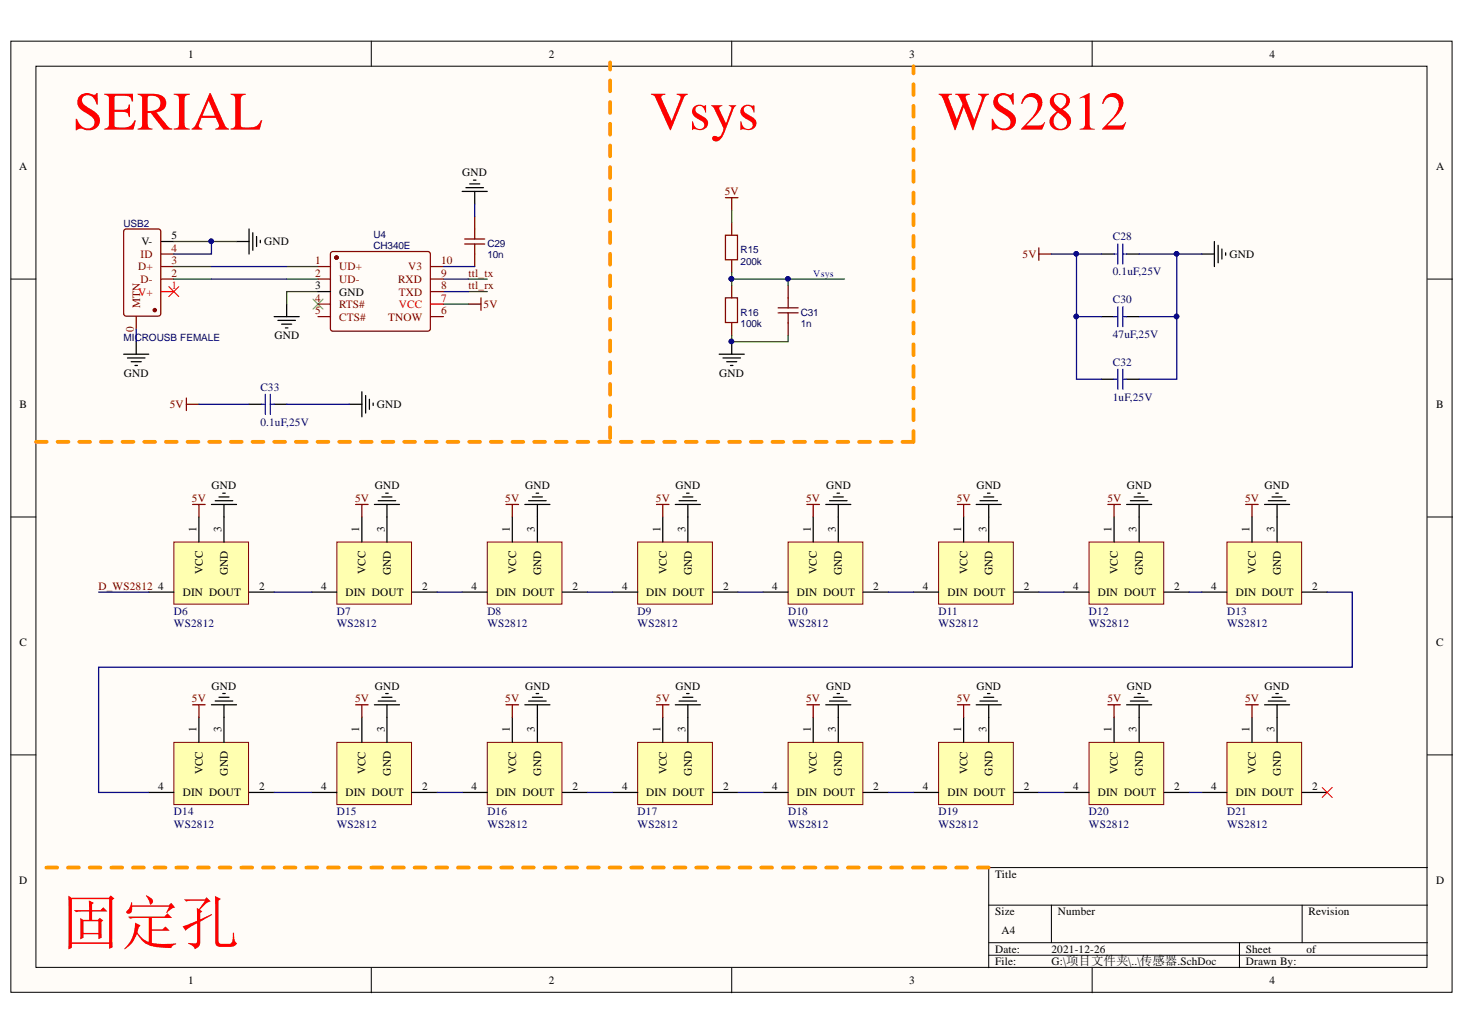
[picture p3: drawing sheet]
<svg xmlns="http://www.w3.org/2000/svg" width="297mm" height="210mm" viewBox="0 0 297 210" stroke-linecap="round" stroke-linejoin="round" font-family="sans-serif">
<g fill="#fffcf8" stroke="#000" stroke-width=".2">
<path d="M2.2 8.3h292.2v192.9h-292.2z"/>
<path d="M7.3 13.4h282v182.8h-282z"/>
</g>
<g fill="none" stroke="#000" stroke-width=".2">
<path d="M75.3 8.3v5.1M148.4 8.3v5.1M221.4 8.3v5.1M2.2 56.6h5.1M289.4 56.6h5.1M2.2 104.8h5.1M289.4 104.8h5.1M2.2 153.1h5.1M289.4 153.1h5.1M289.4 176h-88.9v20.3M75.3 196.3v5M148.4 196.3v5"/>
<path d="M200.5 183.6h88.9M200.5 191.2h88.9M200.5 193.7h88.9M213.2 183.6v7.6M221.4 196.3v5M251.3 191.2v5.1M264 183.6v7.6"/>
</g>
<g fill="none" stroke="#000" stroke-width=".25">
<path d="M93.7 38.8h5.1M94.5 38.1h3.5M95.2 37.3h2.1M96 36.5h.5M96.3 38.8v2.6M32.7 49h2.5M48 49h2.5M50.5 46.4v5.1M51.3 47.2v3.6M52 48v2M52.8 48.7v.5M223.3 51.5h2.6"/>
<path d="M228.4 51.5h2.6M243.7 51.5h2.5M246.2 49v5.1M247 49.7v3.6M247.7 50.5v2M248.5 51.3v.5M25.1 71.8h5.1M25.8 72.6h3.6M26.6 73.4h2M27.4 74.1h.5M27.6 69.3v2.5M55.6 64.2h5.1"/>
<path d="M56.3 65h3.6M57.1 65.7h2M57.9 66.5h.5M58.1 61.7v2.5M73.4 79.5v5M145.8 71.8h5.1M146.6 72.6h3.5M147.3 73.4h2.1M148.1 74.1h.5M148.4 69.3v2.5M223.3 64.2h2.6M228.4 64.2h2.6"/>
<path d="M50.5 82h2.5M55.6 82h2.5M70.8 82h2.6M74.1 80.2v3.6M74.9 81v2M75.7 81.7v.5"/>
</g>
<path d="M63.5 60.7l2 2M65.5 60.7l-2 2" fill="none" stroke="#3c3" stroke-width=".2"/>
<g fill="none" stroke="#800" stroke-width=".25">
<path d="M25.1 46.7l.5-.3h6.5l.4 .3 .1 16.9-.3 .4-6.7 .1-.5-.2zM32.7 56.6h2.5M32.7 54.1h2.5M32.7 51.5h2.5M94.2 49.5h4.1M94.2 48.5h4.1M96.3 43.9v4.6M96.3 49.5v4.6M147.1 47.7h2.4v5h-2.4zM148.4 45.2v2.5M148.4 52.8v2.5M148.4 57.9v2.5"/>
<path d="M159.8 57.9v4.5M27.6 64.2v2.6M147.1 60.4h2.4v5h-2.4zM148.4 65.5v2.5M157.8 63.5h4M157.8 62.4h4M159.8 63.5v4.5"/>
</g>
<circle cx="31.4" cy="62.9" r=".33" fill="#800" stroke="#800" stroke-width=".25"/>
<path d="M32.7 59.1h2.5" fill="none" stroke="#f00" stroke-width=".25"/>
<path d="M34.2 58.1l2.1 2.1M36.3 58.1l-2.1 2.1" fill="none" stroke="#f00" stroke-width=".2"/>
<circle cx="148.3" cy="69.2" r=".46" fill="#000080" stroke="#000080" stroke-width=".2"/>
<path d="M147.1 40.1h2.5M148.4 40.1v2.5M210.6 50.2v2.6M210.6 51.5h2.6M95 61.7h2.5M97.5 60.4v2.5M37.8 80.7v2.6M37.8 82h2.5" fill="none" stroke="#800000" stroke-width=".25"/>
<path d="M225.9 51.5h.8M226.7 49.5v4.1M227.7 49.5v4.1M227.7 51.5h.7M53.8 80v4M54.8 80v4M225.9 64.2h.8M226.7 62.2v4M227.7 62.2v4M227.7 64.2h.7M53 82h.8M54.8 82h.8" fill="none" stroke="#00f" stroke-width=".25"/>
<path d="M35.2 109.9h15.2v12.6h-15.2z" fill="#ffffb0" stroke="#800000" stroke-width=".2"/>
<path d="M40.3 104.8v5.1M45.4 104.8v5.1M30.2 120.1h5M50.5 120.1h5.1" fill="none" stroke="#000" stroke-width=".25"/>
<path d="M68.3 109.9h15.1v12.6h-15.1z" fill="#ffffb0" stroke="#800000" stroke-width=".2"/>
<g fill="none" stroke="#000" stroke-width=".25">
<path d="M42.9 102.3h5.1M43.6 101.5h3.6M44.4 100.8h2M45.2 100h.5M45.4 102.3v2.5M73.4 104.8v5.1M75.9 102.3h5.1M76.7 101.5h3.5M77.4 100.8h2.1M78.2 100h.5M78.5 102.3v7.6M63.2 120.1h5.1"/>
<path d="M83.5 120.1h5.1"/>
</g>
<path d="M39.1 102.3h2.5M40.3 102.3v2.5M72.1 102.3h2.5M73.4 102.3v2.5" fill="none" stroke="#800000" stroke-width=".25"/>
<g fill="none" stroke="#080" stroke-width=".25">
<path d="M35.2 49h12.8M35.2 56.6h7.7M35.2 54.1h7.7M58.1 56.6h6.4M58.1 54.1h6.4M64.5 59.1h-6.4v2.6M95 59.1h3.8M95 56.6h3.8M148.4 56.6h22.8M148.4 42.6v2.6M148.4 55.3v2.6M159.8 56.6v1.3"/>
<path d="M89.9 61.7h5.1M148.4 68v1.3h11.4v-1.3"/>
</g>
<g fill="#000080" stroke="#000080" stroke-width=".2">
<circle cx="42.8" cy="48.9" r=".46"/>
<circle cx="148.3" cy="69.2" r=".46"/>
<circle cx="148.3" cy="56.5" r=".46"/>
<circle cx="159.7" cy="56.5" r=".46"/>
<circle cx="218.2" cy="51.5" r=".46"/>
<circle cx="238.5" cy="51.5" r=".46"/>
<circle cx="218.2" cy="64.2" r=".46"/>
<circle cx="238.5" cy="64.2" r=".46"/>
</g>
<g fill="none" stroke="#000080" stroke-width=".25">
<path d="M42.9 54.1h15.2M42.9 56.6h15.2M89.9 56.6h5.1M89.9 59.1h5.1M96.3 41.4v2.5M213.2 51.5h10.1M218.3 51.5v12.7h5M231 51.5h12.7M238.6 51.5v12.7h-7.6M40.3 82h10.2M58.1 82h12.7M20 120.1h10.2"/>
<path d="M55.6 120.1h7.6"/>
</g>
<path d="M98.8 109.9h15.1v12.6h-15.1z" fill="#ffffb0" stroke="#800000" stroke-width=".2"/>
<path d="M103.9 104.8v5.1M106.4 102.3h5.1M107.2 101.5h3.5M107.9 100.8h2.1M108.7 100h.5M109 102.3v7.6M93.7 120.1h5.1M114 120.1h5.1" fill="none" stroke="#000" stroke-width=".25"/>
<path d="M102.6 102.3h2.5M103.9 102.3v2.5" fill="none" stroke="#800000" stroke-width=".25"/>
<path d="M88.6 120.1h5.1" fill="none" stroke="#000080" stroke-width=".25"/>
<path d="M129.3 109.9h15.1v12.6h-15.1z" fill="#ffffb0" stroke="#800000" stroke-width=".2"/>
<path d="M134.4 104.8v5.1M136.9 102.3h5.1M137.7 101.5h3.5M138.4 100.8h2.1M139.2 100h.5M139.5 102.3v7.6M124.2 120.1h5.1M144.5 120.1h5.1" fill="none" stroke="#000" stroke-width=".25"/>
<path d="M133.1 102.3h2.6M134.4 102.3v2.5" fill="none" stroke="#800000" stroke-width=".25"/>
<path d="M119.1 120.1h5.1" fill="none" stroke="#000080" stroke-width=".25"/>
<path d="M159.8 109.9h15.1v12.6h-15.1z" fill="#ffffb0" stroke="#800000" stroke-width=".2"/>
<path d="M164.9 104.8v5.1M167.4 102.3h5.1M168.2 101.5h3.5M168.9 100.8h2.1M169.7 100h.5M170 102.3v7.6M154.7 120.1h5.1M175.1 120.1h5" fill="none" stroke="#000" stroke-width=".25"/>
<path d="M163.6 102.3h2.6M164.9 102.3v2.5" fill="none" stroke="#800000" stroke-width=".25"/>
<path d="M149.6 120.1h5.1" fill="none" stroke="#000080" stroke-width=".25"/>
<path d="M190.3 109.9h15.2v12.6h-15.2z" fill="#ffffb0" stroke="#800000" stroke-width=".2"/>
<path d="M195.4 104.8v5.1M197.9 102.3h5.1M198.7 101.5h3.5M199.5 100.8h2M200.2 100h.5M200.5 102.3v7.6M185.2 120.1h5.1M205.6 120.1h5" fill="none" stroke="#000" stroke-width=".25"/>
<path d="M194.1 102.3h2.6M195.4 102.3v2.5" fill="none" stroke="#800000" stroke-width=".25"/>
<path d="M180.1 120.1h5.1" fill="none" stroke="#000080" stroke-width=".25"/>
<path d="M220.8 109.9h15.2v12.6h-15.2z" fill="#ffffb0" stroke="#800000" stroke-width=".2"/>
<path d="M225.9 104.8v5.1M228.4 102.3h5.1M229.2 101.5h3.6M230 100.8h2M230.7 100h.5M231 102.3v7.6M215.7 120.1h5.1M236.1 120.1h5" fill="none" stroke="#000" stroke-width=".25"/>
<path d="M224.6 102.3h2.6M225.9 102.3v2.5" fill="none" stroke="#800000" stroke-width=".25"/>
<path d="M210.6 120.1h5.1" fill="none" stroke="#000080" stroke-width=".25"/>
<path d="M248.8 109.9h15.1v12.6h-15.1z" fill="#ffffb0" stroke="#800000" stroke-width=".2"/>
<path d="M253.9 104.8v5.1M256.4 102.3h5.1M257.2 101.5h3.5M257.9 100.8h2.1M258.7 100h.5M258.9 102.3v7.6M243.7 120.1h5.1M264 120.1h5.1" fill="none" stroke="#000" stroke-width=".25"/>
<path d="M252.6 102.3h2.5M253.9 102.3v2.5" fill="none" stroke="#800000" stroke-width=".25"/>
<path d="M241.1 120.1h2.6" fill="none" stroke="#000080" stroke-width=".25"/>
<path d="M35.2 150.6h15.2v12.6h-15.2z" fill="#ffffb0" stroke="#800000" stroke-width=".2"/>
<path d="M40.3 145.5v5.1M45.4 145.5v5.1M30.2 160.7h5M50.5 160.7h5.1" fill="none" stroke="#000" stroke-width=".25"/>
<path d="M68.3 150.6h15.1v12.6h-15.1z" fill="#ffffb0" stroke="#800000" stroke-width=".2"/>
<g fill="none" stroke="#000" stroke-width=".25">
<path d="M42.9 142.9h5.1M43.6 142.2h3.6M44.4 141.4h2M45.2 140.7h.5M45.4 142.9v2.6M73.4 145.5v5.1M75.9 142.9h5.1M76.7 142.2h3.5M77.4 141.4h2.1M78.2 140.7h.5M78.5 142.9v7.7M63.2 160.7h5.1"/>
<path d="M83.5 160.7h5.1"/>
</g>
<path d="M39.1 142.9h2.5M40.3 142.9v2.6M72.1 142.9h2.5M73.4 142.9v2.6" fill="none" stroke="#800000" stroke-width=".25"/>
<path d="M55.6 160.7h7.6" fill="none" stroke="#000080" stroke-width=".25"/>
<path d="M98.8 150.6h15.1v12.6h-15.1z" fill="#ffffb0" stroke="#800000" stroke-width=".2"/>
<path d="M103.9 145.5v5.1M106.4 142.9h5.1M107.2 142.2h3.5M107.9 141.4h2.1M108.7 140.7h.5M109 142.9v7.7M93.7 160.7h5.1M114 160.7h5.1" fill="none" stroke="#000" stroke-width=".25"/>
<path d="M102.6 142.9h2.5M103.9 142.9v2.6" fill="none" stroke="#800000" stroke-width=".25"/>
<path d="M88.6 160.7h5.1" fill="none" stroke="#000080" stroke-width=".25"/>
<path d="M129.3 150.6h15.1v12.6h-15.1z" fill="#ffffb0" stroke="#800000" stroke-width=".2"/>
<path d="M134.4 145.5v5.1M136.9 142.9h5.1M137.7 142.2h3.5M138.4 141.4h2.1M139.2 140.7h.5M139.5 142.9v7.7M124.2 160.7h5.1M144.5 160.7h5.1" fill="none" stroke="#000" stroke-width=".25"/>
<path d="M133.1 142.9h2.6M134.4 142.9v2.6" fill="none" stroke="#800000" stroke-width=".25"/>
<path d="M119.1 160.7h5.1" fill="none" stroke="#000080" stroke-width=".25"/>
<path d="M159.8 150.6h15.1v12.6h-15.1z" fill="#ffffb0" stroke="#800000" stroke-width=".2"/>
<path d="M164.9 145.5v5.1M167.4 142.9h5.1M168.2 142.2h3.5M168.9 141.4h2.1M169.7 140.7h.5M170 142.9v7.7M154.7 160.7h5.1M175.1 160.7h5" fill="none" stroke="#000" stroke-width=".25"/>
<path d="M163.6 142.9h2.6M164.9 142.9v2.6" fill="none" stroke="#800000" stroke-width=".25"/>
<path d="M149.6 160.7h5.1" fill="none" stroke="#000080" stroke-width=".25"/>
<path d="M190.3 150.6h15.2v12.6h-15.2z" fill="#ffffb0" stroke="#800000" stroke-width=".2"/>
<path d="M195.4 145.5v5.1M197.9 142.9h5.1M198.7 142.2h3.5M199.5 141.4h2M200.2 140.7h.5M200.5 142.9v7.7M185.2 160.7h5.1M205.6 160.7h5" fill="none" stroke="#000" stroke-width=".25"/>
<path d="M194.1 142.9h2.6M195.4 142.9v2.6" fill="none" stroke="#800000" stroke-width=".25"/>
<path d="M180.1 160.7h5.1" fill="none" stroke="#000080" stroke-width=".25"/>
<path d="M220.8 150.6h15.2v12.6h-15.2z" fill="#ffffb0" stroke="#800000" stroke-width=".2"/>
<path d="M225.9 145.5v5.1M228.4 142.9h5.1M229.2 142.2h3.6M230 141.4h2M230.7 140.7h.5M231 142.9v7.7M215.7 160.7h5.1M236.1 160.7h5" fill="none" stroke="#000" stroke-width=".25"/>
<path d="M224.6 142.9h2.6M225.9 142.9v2.6" fill="none" stroke="#800000" stroke-width=".25"/>
<path d="M210.6 160.7h5.1" fill="none" stroke="#000080" stroke-width=".25"/>
<path d="M248.8 150.6h15.1v12.6h-15.1z" fill="#ffffb0" stroke="#800000" stroke-width=".2"/>
<path d="M64.5 59.1h2.5M223.3 76.9h2.6M228.4 76.9h2.6M253.9 145.5v5.1M256.4 142.9h5.1M257.2 142.2h3.5M257.9 141.4h2.1M258.7 140.7h.5M258.9 142.9v7.7M243.7 160.7h5.1M264 160.7h5.1" fill="none" stroke="#000" stroke-width=".25"/>
<path d="M252.6 142.9h2.5M253.9 142.9v2.6" fill="none" stroke="#800000" stroke-width=".25"/>
<path d="M42.9 49v2.5h-7.7M89.9 54.1h6.4M27.6 66.8v2.5M218.3 64.2v12.7h5M238.6 64.2v12.7h-7.6M269.1 120.1h5.1v15.2h-254.2v25.4h10.2M241.1 160.7h2.6" fill="none" stroke="#000080" stroke-width=".25"/>
<path d="M268.1 159.7l2 2M270.1 159.7l-2 2" fill="none" stroke="#f00" stroke-width=".2"/>
<path d="M7.3 89.6h177.9M123.7 88.8v-76.1M185.2 89.6v-76.2M200.5 176h-193.2" fill="none" stroke="#f90" stroke-width=".76" stroke-dasharray="2.2 2.2"/>
<path d="M225.9 76.9h.8M226.7 74.9v4M227.7 74.9v4M227.7 76.9h.7" fill="none" stroke="#00f" stroke-width=".25"/>
<g fill="#000080" stroke="#000080" stroke-width=".2">
<circle cx="218.2" cy="64.2" r=".46"/>
<circle cx="238.5" cy="64.2" r=".46"/>
<circle cx="42.8" cy="48.9" r=".46"/>
</g>
<circle cx="68.2" cy="52.2" r=".34" fill="#800" stroke="#800" stroke-width=".25"/>
<path d="M64.5 54.1h2.5M64.5 56.6h2.5M67.1 51.3l.4-.3 19.5 .1 .3 .4-.1 15.4-.5 .3-19.5-.1-.2-.4zM87.4 54.1h2.5M87.4 56.6h2.5M87.4 59.1h2.5M64.5 61.7h2.5M64.5 64.2h2.5M87.4 64.2h2.5" fill="none" stroke="#800" stroke-width=".25"/>
<path d="M87.4 61.7h2.5" fill="none" stroke="#f00" stroke-width=".25"/>
<text font-size="12.1" fill="#f00" x="12.4" y="191.4">固定孔</text>
<g font-size="11" fill="#f00">
<text x="14.9" y="26.3">SERIAL</text>
<text x="131.8" y="26.3">Vsys</text>
<text x="190.3" y="26.3">WS2812</text>
</g>
<g font-size="2.3">
<text x="38.2" y="11.7">1</text>
<text x="111.2" y="11.7">2</text>
<text x="184.3" y="11.7">3</text>
<text x="257.4" y="11.7">4</text>
<text x="3.9" y="34.5">A</text>
<text x="93.7" y="35.8">GND</text>
<text x="291.2" y="34.5">A</text>
<text x="28.7" y="49.8">V-</text>
<text x="34.8" y="48.5">5</text>
<text x="53.6" y="49.8">GND</text>
<text x="249.3" y="52.3">GND</text>
<text x="63.9" y="58.7">3</text>
<text x="68.8" y="59.9">GND</text>
<text x="55.7" y="68.8">GND</text>
<text x="25.1" y="76.4">GND</text>
<text x="145.8" y="76.4">GND</text>
<text x="4" y="82.8">B</text>
<text x="76.4" y="82.8">GND</text>
<text x="291.2" y="82.8">B</text>
<text x="42.9" y="99.2">GND</text>
<text x="76" y="99.2">GND</text>
<text x="106.5" y="99.2">GND</text>
<text x="137" y="99.2">GND</text>
<text x="167.5" y="99.2">GND</text>
<text x="198" y="99.2">GND</text>
<text x="228.5" y="99.2">GND</text>
<text x="256.4" y="99.2">GND</text>
<text x="39.8" y="107.9" transform="rotate(-90 39.8 107.9)">1</text>
<text x="44.9" y="107.9" transform="rotate(-90 44.9 107.9)">3</text>
<text x="72.8" y="107.9" transform="rotate(-90 72.8 107.9)">1</text>
<text x="78" y="107.9" transform="rotate(-90 78 107.9)">3</text>
<text x="103.4" y="107.9" transform="rotate(-90 103.4 107.9)">1</text>
<text x="108.5" y="107.9" transform="rotate(-90 108.5 107.9)">3</text>
<text x="133.9" y="107.9" transform="rotate(-90 133.9 107.9)">1</text>
<text x="139" y="107.9" transform="rotate(-90 139 107.9)">3</text>
<text x="164.4" y="107.9" transform="rotate(-90 164.4 107.9)">1</text>
<text x="169.4" y="107.9" transform="rotate(-90 169.4 107.9)">3</text>
<text x="194.9" y="107.9" transform="rotate(-90 194.9 107.9)">1</text>
<text x="200" y="107.9" transform="rotate(-90 200 107.9)">3</text>
<text x="225.4" y="107.9" transform="rotate(-90 225.4 107.9)">1</text>
<text x="230.4" y="107.9" transform="rotate(-90 230.4 107.9)">3</text>
<text x="253.4" y="107.9" transform="rotate(-90 253.4 107.9)">1</text>
<text x="258.4" y="107.9" transform="rotate(-90 258.4 107.9)">3</text>
<text x="32.1" y="119.6">4</text>
<text x="41.1" y="116.4" transform="rotate(-90 41.1 116.4)">VCC</text>
<text x="46.2" y="116.6" transform="rotate(-90 46.2 116.6)">GND</text>
<text x="52.5" y="119.6">2</text>
<text x="65.1" y="119.6">4</text>
<text x="74.1" y="116.4" transform="rotate(-90 74.1 116.4)">VCC</text>
<text x="79.3" y="116.6" transform="rotate(-90 79.3 116.6)">GND</text>
<text x="85.6" y="119.6">2</text>
<text x="95.6" y="119.6">4</text>
<text x="104.6" y="116.4" transform="rotate(-90 104.6 116.4)">VCC</text>
<text x="109.7" y="116.6" transform="rotate(-90 109.7 116.6)">GND</text>
<text x="116.1" y="119.6">2</text>
<text x="126.1" y="119.6">4</text>
<text x="135.2" y="116.4" transform="rotate(-90 135.2 116.4)">VCC</text>
<text x="140.3" y="116.6" transform="rotate(-90 140.3 116.6)">GND</text>
<text x="146.6" y="119.6">2</text>
<text x="156.6" y="119.6">4</text>
<text x="165.6" y="116.4" transform="rotate(-90 165.6 116.4)">VCC</text>
<text x="170.7" y="116.6" transform="rotate(-90 170.7 116.6)">GND</text>
<text x="177.1" y="119.6">2</text>
<text x="187.1" y="119.6">4</text>
<text x="196.2" y="116.4" transform="rotate(-90 196.2 116.4)">VCC</text>
<text x="201.3" y="116.6" transform="rotate(-90 201.3 116.6)">GND</text>
<text x="207.6" y="119.6">2</text>
<text x="217.6" y="119.6">4</text>
<text x="226.6" y="116.4" transform="rotate(-90 226.6 116.4)">VCC</text>
<text x="231.7" y="116.6" transform="rotate(-90 231.7 116.6)">GND</text>
<text x="238.1" y="119.6">2</text>
<text x="245.6" y="119.6">4</text>
<text x="254.6" y="116.4" transform="rotate(-90 254.6 116.4)">VCC</text>
<text x="259.7" y="116.6" transform="rotate(-90 259.7 116.6)">GND</text>
<text x="266.1" y="119.6">2</text>
<text x="37.1" y="120.9">DIN DOUT</text>
<text x="70" y="120.9">DIN DOUT</text>
<text x="100.6" y="120.9">DIN DOUT</text>
<text x="131" y="120.9">DIN DOUT</text>
<text x="161.6" y="120.9">DIN DOUT</text>
<text x="192.1" y="120.9">DIN DOUT</text>
<text x="222.6" y="120.9">DIN DOUT</text>
<text x="250.6" y="120.9">DIN DOUT</text>
<text x="4" y="131">C</text>
<text x="291.2" y="131">C</text>
<text x="42.9" y="139.9">GND</text>
<text x="76" y="139.9">GND</text>
<text x="106.5" y="139.9">GND</text>
<text x="137" y="139.9">GND</text>
<text x="167.5" y="139.9">GND</text>
<text x="198" y="139.9">GND</text>
<text x="228.5" y="139.9">GND</text>
<text x="256.4" y="139.9">GND</text>
<text x="39.8" y="148.5" transform="rotate(-90 39.8 148.5)">1</text>
<text x="44.9" y="148.5" transform="rotate(-90 44.9 148.5)">3</text>
<text x="72.8" y="148.5" transform="rotate(-90 72.8 148.5)">1</text>
<text x="78" y="148.5" transform="rotate(-90 78 148.5)">3</text>
<text x="103.4" y="148.5" transform="rotate(-90 103.4 148.5)">1</text>
<text x="108.5" y="148.5" transform="rotate(-90 108.5 148.5)">3</text>
<text x="133.9" y="148.5" transform="rotate(-90 133.9 148.5)">1</text>
<text x="139" y="148.5" transform="rotate(-90 139 148.5)">3</text>
<text x="164.4" y="148.5" transform="rotate(-90 164.4 148.5)">1</text>
<text x="169.4" y="148.5" transform="rotate(-90 169.4 148.5)">3</text>
<text x="194.9" y="148.5" transform="rotate(-90 194.9 148.5)">1</text>
<text x="200" y="148.5" transform="rotate(-90 200 148.5)">3</text>
<text x="225.4" y="148.5" transform="rotate(-90 225.4 148.5)">1</text>
<text x="230.4" y="148.5" transform="rotate(-90 230.4 148.5)">3</text>
<text x="253.4" y="148.5" transform="rotate(-90 253.4 148.5)">1</text>
<text x="258.4" y="148.5" transform="rotate(-90 258.4 148.5)">3</text>
<text x="32.1" y="160.2">4</text>
<text x="37.1" y="161.4">DIN DOUT</text>
<text x="41.1" y="157.1" transform="rotate(-90 41.1 157.1)">VCC</text>
<text x="46.2" y="157.3" transform="rotate(-90 46.2 157.3)">GND</text>
<text x="52.5" y="160.2">2</text>
<text x="65.1" y="160.2">4</text>
<text x="70" y="161.4">DIN DOUT</text>
<text x="74.1" y="157.1" transform="rotate(-90 74.1 157.1)">VCC</text>
<text x="79.3" y="157.3" transform="rotate(-90 79.3 157.3)">GND</text>
<text x="85.6" y="160.2">2</text>
<text x="95.6" y="160.2">4</text>
<text x="100.6" y="161.4">DIN DOUT</text>
<text x="104.6" y="157.1" transform="rotate(-90 104.6 157.1)">VCC</text>
<text x="109.7" y="157.3" transform="rotate(-90 109.7 157.3)">GND</text>
<text x="116.1" y="160.2">2</text>
<text x="126.1" y="160.2">4</text>
<text x="131" y="161.4">DIN DOUT</text>
<text x="135.2" y="157.1" transform="rotate(-90 135.2 157.1)">VCC</text>
<text x="140.3" y="157.3" transform="rotate(-90 140.3 157.3)">GND</text>
<text x="146.6" y="160.2">2</text>
<text x="156.6" y="160.2">4</text>
<text x="161.6" y="161.4">DIN DOUT</text>
<text x="165.6" y="157.1" transform="rotate(-90 165.6 157.1)">VCC</text>
<text x="170.7" y="157.3" transform="rotate(-90 170.7 157.3)">GND</text>
<text x="177.1" y="160.2">2</text>
<text x="187.1" y="160.2">4</text>
<text x="192.1" y="161.4">DIN DOUT</text>
<text x="196.2" y="157.1" transform="rotate(-90 196.2 157.1)">VCC</text>
<text x="201.3" y="157.3" transform="rotate(-90 201.3 157.3)">GND</text>
<text x="207.6" y="160.2">2</text>
<text x="217.6" y="160.2">4</text>
<text x="222.6" y="161.4">DIN DOUT</text>
<text x="226.6" y="157.1" transform="rotate(-90 226.6 157.1)">VCC</text>
<text x="231.7" y="157.3" transform="rotate(-90 231.7 157.3)">GND</text>
<text x="238.1" y="160.2">2</text>
<text x="245.6" y="160.2">4</text>
<text x="250.6" y="161.4">DIN DOUT</text>
<text x="254.6" y="157.1" transform="rotate(-90 254.6 157.1)">VCC</text>
<text x="259.7" y="157.3" transform="rotate(-90 259.7 157.3)">GND</text>
<text x="266.1" y="160.2">2</text>
<text x="3.9" y="179.3">D</text>
<text x="201.8" y="178">Title</text>
<text x="291.2" y="179.3">D</text>
<text x="201.8" y="185.6">Size</text>
<text x="214.5" y="185.6">Number</text>
<text x="265.3" y="185.6">Revision</text>
<text x="203" y="189.4">A4</text>
<text x="201.8" y="193.2">Date:</text>
<text x="201.8" y="195.8">File:</text>
<text x="213.2" y="193.2">2021-12-26</text>
<text x="213.2" y="195.8">G:\项目文件夹\..\传感器.SchDoc</text>
<text x="252.6" y="193.2">Sheet</text>
<text x="252.6" y="195.8">Drawn By:</text>
<text x="264.9" y="193.2">of</text>
<text x="38.2" y="199.6">1</text>
<text x="111.2" y="199.6">2</text>
<text x="184.3" y="199.6">3</text>
<text x="257.4" y="199.6">4</text>
</g>
<g font-size="2.3" fill="#800000">
<text x="146.9" y="39.6">5V</text>
<text x="207.3" y="52.3">5V</text>
<text x="95" y="58.7">ttl_rx</text>
<text x="95" y="56.1">ttl_tx</text>
<text x="98" y="62.5">5V</text>
<text x="34.4" y="82.8">5V</text>
<text x="38.9" y="101.8">5V</text>
<text x="72" y="101.8">5V</text>
<text x="102.4" y="101.8">5V</text>
<text x="133" y="101.8">5V</text>
<text x="163.4" y="101.8">5V</text>
<text x="194" y="101.8">5V</text>
<text x="224.5" y="101.8">5V</text>
<text x="252.4" y="101.8">5V</text>
<text x="20" y="119.6">D_WS2812</text>
<text x="38.9" y="142.4">5V</text>
<text x="72" y="142.4">5V</text>
<text x="102.4" y="142.4">5V</text>
<text x="133" y="142.4">5V</text>
<text x="163.4" y="142.4">5V</text>
<text x="194" y="142.4">5V</text>
<text x="224.5" y="142.4">5V</text>
<text x="252.4" y="142.4">5V</text>
</g>
<g font-size="2.3" fill="#800">
<text x="28.5" y="52.3">ID</text>
<text x="34.8" y="53.6">3</text>
<text x="34.8" y="51.1">4</text>
<text x="63.9" y="53.6">1</text>
<text x="89.4" y="53.6">10</text>
<text x="28" y="54.9">D+</text>
<text x="28.5" y="57.4">D-</text>
<text x="34.8" y="56.1">2</text>
<text x="63.9" y="56.1">2</text>
<text x="68.8" y="54.9">UD+</text>
<text x="68.8" y="57.4">UD-</text>
<text x="80.7" y="57.4">RXD</text>
<text x="80.9" y="59.9">TXD</text>
<text x="82.7" y="54.9">V3</text>
<text x="89.4" y="58.7">8</text>
<text x="89.4" y="56.1">9</text>
<text x="28.4" y="62.5" transform="rotate(-90 28.4 62.5)">MTN</text>
<text x="63.9" y="61.2">4</text>
<text x="63.9" y="63.7">5</text>
<text x="68.8" y="62.5">RTS#</text>
<text x="68.8" y="65">CTS#</text>
<text x="78.7" y="65">TNOW</text>
<text x="89.4" y="63.7">6</text>
<text x="27.2" y="67.4" transform="rotate(-90 27.2 67.4)">0</text>
</g>
<g font-size="2.3" fill="#000080">
<text x="225.6" y="48.8">C28</text>
<text x="225.6" y="55.9">0.1uF,25V</text>
<text x="225.6" y="61.5">C30</text>
<text x="225.6" y="68.6">47uF,25V</text>
<text x="225.6" y="74.1">C32</text>
<text x="52.8" y="79.2">C33</text>
<text x="225.6" y="81.2">1uF,25V</text>
<text x="52.8" y="86.3">0.1uF,25V</text>
<text x="35.3" y="124.7">D6</text>
<text x="68.3" y="124.7">D7</text>
<text x="98.8" y="124.7">D8</text>
<text x="129.3" y="124.7">D9</text>
<text x="159.8" y="124.7">D10</text>
<text x="190.3" y="124.7">D11</text>
<text x="220.8" y="124.7">D12</text>
<text x="248.8" y="124.7">D13</text>
<text x="35.3" y="127.2">WS2812</text>
<text x="68.3" y="127.2">WS2812</text>
<text x="98.8" y="127.2">WS2812</text>
<text x="129.3" y="127.2">WS2812</text>
<text x="159.8" y="127.2">WS2812</text>
<text x="190.3" y="127.2">WS2812</text>
<text x="220.8" y="127.2">WS2812</text>
<text x="248.8" y="127.2">WS2812</text>
<text x="35.3" y="165.3">D14</text>
<text x="35.3" y="167.9">WS2812</text>
<text x="68.3" y="165.3">D15</text>
<text x="68.3" y="167.9">WS2812</text>
<text x="98.8" y="165.3">D16</text>
<text x="98.8" y="167.9">WS2812</text>
<text x="129.3" y="165.3">D17</text>
<text x="129.3" y="167.9">WS2812</text>
<text x="159.8" y="165.3">D18</text>
<text x="159.8" y="167.9">WS2812</text>
<text x="190.3" y="165.3">D19</text>
<text x="190.3" y="167.9">WS2812</text>
<text x="220.8" y="165.3">D20</text>
<text x="220.8" y="167.9">WS2812</text>
<text x="248.8" y="165.3">D21</text>
<text x="248.8" y="167.9">WS2812</text>
</g>
<g font-size="2.3" fill="#f00">
<text x="28" y="59.9">V+</text>
<text x="34.8" y="58.7">1</text>
<text x="80.9" y="62.5">VCC</text>
<text x="89.4" y="61.2">7</text>
</g>
<g font-size="2" fill="#000080">
<text x="25" y="46">USB2</text>
<text x="75.7" y="48.3">U4</text>
<text x="75.7" y="50.5">CH340E</text>
<text x="98.8" y="50.1">C29</text>
<text x="98.8" y="52.4">10n</text>
<text x="150.2" y="51.4">R15</text>
<text x="150.2" y="53.7">200k</text>
<text x="150.2" y="64.2">R16</text>
<text x="162.3" y="64.2">C31</text>
<text x="25" y="69.1">MICROUSB FEMALE</text>
<text x="150.2" y="66.4">100k</text>
<text x="162.3" y="66.4">1n</text>
</g>
<text font-size="2" fill="#00f" x="164.9" y="56.1">Vsys</text>
</svg>
